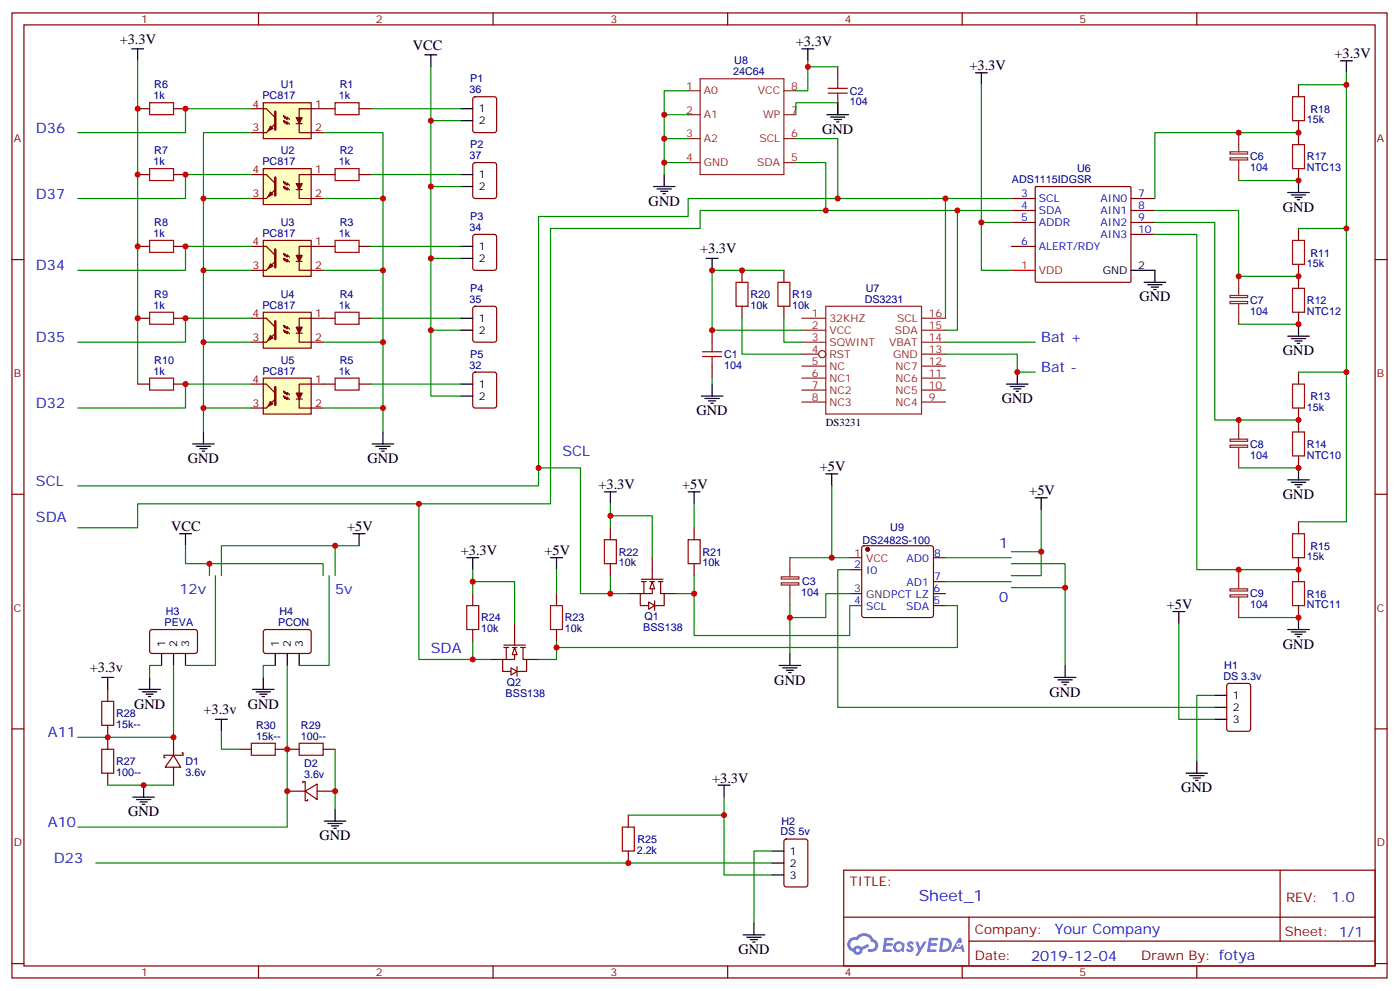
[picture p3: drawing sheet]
<svg xmlns="http://www.w3.org/2000/svg" width="413mm" height="292mm" viewBox="0 0 413 292" stroke-linecap="round" stroke-linejoin="round" font-family="sans-serif">
<g fill="none" stroke="#870000" stroke-width=".35">
<path d="M3.5 3.8h405.4v284.3h-405.4zM7.1 7.3h398.2v277.3h-398.2zM76.2 3.8v3.5M145.3 3.8v3.5M214.5 3.8v3.5M283.6 3.8v3.5M352.8 3.8v3.5M3.5 76.5h3.6M405.3 76.5h3.6M3.5 145.6h3.6M405.3 145.6h3.6M3.5 214.8h3.6"/>
<path d="M405.3 214.8h3.6M248.7 256.4h156.6v28.2h-156.6zM377.3 256.4v20.9M248.7 270.2h156.5M285.6 277.3h119.6M285.6 270.2v14.2M3.5 283.9h3.6M76.2 284.6v3.5M145.3 284.6v3.5M214.5 284.6v3.5M283.6 284.6v3.5M352.8 284.6v3.5"/>
<path d="M405.3 283.9h3.6"/>
</g>
<g fill="#5487ff">
<path d="M267.7 277.6a1.22 1.22 0 0 1 1.7 .2l-.4 .6a.47 .47 0 0 0-.3-.4 .47 .47 0 0 0-.5 .2l.1 .2a1.14 1.14 0 0 1 .8 1.8 1.14 1.14 0 0 1-1.9 0l-.2-.2 .5-.6 .7 .5a.29 .29 0 0 0 .3-.3 .29 .29 0 0 0-.2-.3 1.04 1.04 0 0 1-.6-1.7z"/>
<path d="M260.7 276.3h2.4l.3 .2-.2 .5-1.8 .1-.1 .8h1.5l.3 .4-.3 .4h-1.6l-.2 1.1h1.7l.2 .3-.2 .3-2.6 .1z"/>
<path d="M273.8 276.3h2.4l.3 .2-.1 .5-1.8 .1-.2 .8h1.6l.3 .4-.4 .4h-1.6l-.1 1.1h1.7l.2 .3-.2 .3-2.6 .1z"/>
<path d="M282.6 276.3h.7l.3 1.3-.6 .3a.69 .69 0 0 0-1 .3 .69 .69 0 0 0 .4 .9 .69 .69 0 0 0 .9-.6l.5-.2 .6 2.2h-.8l-.2-.9h-1.8l-.5 .9h-.8z"/>
<path d="M269.8 277.4h.8l.6 1.8 1.1-1.8h.9l-2.6 4.2h-.8l.9-1.5z"/>
<path d="M277.4 276.3l-.6 4.2h1.3a2.11 2.11 0 0 0 2.5-2.1 2.11 2.11 0 0 0-2.5-2.1zM278.1 277.1a1.39 1.39 0 0 1 1.7 1.4 1.39 1.39 0 0 1-1.8 1.3h-.3z"/>
<path d="M263.7 277.9a1.54 1.54 0 0 0-.1 2.2 1.54 1.54 0 0 0 2.2 .1l.6 .3 .3-2.3-.2-.3h-.4a1.49 1.49 0 0 0-2.4 0zM264 278.9a.94 .94 0 0 1 1.8 0 .94 .94 0 0 1-1.8 0z"/>
<path d="M250.4 276.7a2.18 2.18 0 0 0 1.1 3.7 1.44 1.44 0 0 0 1.6 .9 1.44 1.44 0 0 0 1.2-1.4l2-1.1-.5-.7-1.9 1a1.47 1.47 0 0 0-2.4 .4 1.39 1.39 0 0 1-.7-1.9 1.39 1.39 0 0 1 2-.5 2.12 2.12 0 0 1 2.2-1.3 2.12 2.12 0 0 1 1.9 1.7 1.14 1.14 0 0 1 1.1 1.4 1.14 1.14 0 0 1-1.7 .7 .43 .43 0 0 0-.5 .4 .43 .43 0 0 0 .4 .5 1.98 1.98 0 0 0 2.5-1.2 1.98 1.98 0 0 0-1.2-2.6 3.1 3.1 0 0 0-5.3-.6l-.9 .1zM252.3 280a.55 .55 0 0 1 1.1 0 .55 .55 0 0 1-1.1 0z"/>
<circle cx="282.6" cy="278.4" r=".26"/>
</g>
<path d="M77.6 30.3h14.1v10.6h-14.1z" fill="#ffffc2" stroke="#850000" stroke-width=".35"/>
<path d="M74.1 32h4.4l2.6 2.7M74.1 39.1h4.4M83.6 34.1l1 1.1v-.7l.8 .7M83.6 34.1l.7 .4-.4 .4zM83.6 35.6l.3 .7 .4-.4-.7-.3 1 1v-.7l.8 .7M87.3 36.4h1.8M88.2 36.4v2.7h7M95.2 32h-7v2.7" fill="none" stroke="#850000" stroke-width=".35"/>
<path d="M81.1 32.9v5.3" fill="none" stroke="#850000" stroke-width=".71"/>
<g fill="#850000" stroke="#850000" stroke-width=".35">
<path d="M78.5 39.1l2.6-2.7z"/>
<path d="M87.3 34.7h1.8l-.9 1.7z"/>
<path d="M79.7 37.1l.7 .8-1.4 .7z"/>
</g>
<path d="M77.6 49.7h14.1v10.6h-14.1z" fill="#ffffc2" stroke="#850000" stroke-width=".35"/>
<path d="M74.1 51.4h4.4l2.6 2.7M74.1 58.5h4.4M83.6 53.6l1 1v-.7l.8 .7M83.6 53.6l.7 .3-.4 .4zM83.6 55l.3 .7 .4-.4-.7-.3 1 1v-.7l.8 .7M87.3 55.8h1.8M88.2 55.8v2.7h7M95.2 51.4h-7v2.7" fill="none" stroke="#850000" stroke-width=".35"/>
<path d="M81.1 52.3v5.3" fill="none" stroke="#850000" stroke-width=".71"/>
<g fill="#850000" stroke="#850000" stroke-width=".35">
<path d="M78.5 58.5l2.6-2.7z"/>
<path d="M87.3 54.1h1.8l-.9 1.7z"/>
<path d="M79.7 56.6l.7 .7-1.4 .7z"/>
</g>
<path d="M77.6 70.8h14.1v10.6h-14.1z" fill="#ffffc2" stroke="#850000" stroke-width=".35"/>
<path d="M74.1 72.6h4.4l2.6 2.6M74.1 79.7h4.4M83.6 74.7l1 1.1v-.7l.8 .7M83.6 74.7l.7 .4-.4 .3zM83.6 76.1l.3 .7 .4-.3-.7-.4 1 1.1v-.7l.8 .7M87.3 77h1.8M88.2 77v2.7h7M95.2 72.6h-7v2.6" fill="none" stroke="#850000" stroke-width=".35"/>
<path d="M81.1 73.5v5.3" fill="none" stroke="#850000" stroke-width=".71"/>
<g fill="#850000" stroke="#850000" stroke-width=".35">
<path d="M78.5 79.7l2.6-2.7z"/>
<path d="M87.3 75.2h1.8l-.9 1.8z"/>
<path d="M79.7 77.7l.7 .7-1.4 .7z"/>
</g>
<path d="M77.6 92h14.1v10.6h-14.1z" fill="#ffffc2" stroke="#850000" stroke-width=".35"/>
<path d="M74.1 93.8h4.4l2.6 2.6M83.6 95.9l1 1v-.7l.8 .7M83.6 95.9l.7 .3-.4 .4zM83.6 97.3l.3 .7 .4-.4-.7-.3 1 1.1v-.8l.8 .8M87.3 98.2h1.8M88.2 98.2v2.6h7M95.2 93.8h-7v2.6M74.1 100.8h4.4" fill="none" stroke="#850000" stroke-width=".35"/>
<path d="M81.1 94.7v5.2" fill="none" stroke="#850000" stroke-width=".71"/>
<g fill="#850000" stroke="#850000" stroke-width=".35">
<path d="M78.5 100.8l2.6-2.6z"/>
<path d="M87.3 96.4h1.8l-.9 1.8z"/>
<path d="M79.7 98.9l.7 .7-1.4 .7z"/>
</g>
<path d="M77.6 111.4h14.1v10.6h-14.1z" fill="#ffffc2" stroke="#850000" stroke-width=".35"/>
<path d="M74.1 113.2h4.4l2.6 2.6M83.6 115.3l1 1v-.7l.8 .7M83.6 115.3l.7 .3-.4 .4zM83.6 116.7l.3 .7 .4-.3-.7-.4 1 1.1v-.7l.8 .7M87.3 117.6h1.8M88.2 117.6v2.6h7M95.2 113.2h-7v2.6M74.1 120.2h4.4" fill="none" stroke="#850000" stroke-width=".35"/>
<path d="M81.1 114.1v5.2" fill="none" stroke="#850000" stroke-width=".71"/>
<g fill="#850000" stroke="#850000" stroke-width=".35">
<path d="M78.5 120.2l2.6-2.6z"/>
<path d="M87.3 115.8h1.8l-.9 1.8z"/>
<path d="M79.7 118.3l.7 .7-1.4 .7z"/>
</g>
<g fill="none" stroke="#a10000" stroke-width=".35">
<path d="M44.1 30.3h7.1v3.5h-7.1zM98.8 30.3h7v3.5h-7zM244.1 27.4h5.7M244.1 26h5.7M246.9 23.2v2.8M246.9 27.4v2.9M381 28.5h3.5v7.1h-3.5zM44.1 49.7h7.1v3.5h-7.1zM98.8 49.7h7v3.5h-7zM381 42.6h3.5v7.1h-3.5zM44.1 70.8h7.1v3.6h-7.1zM98.8 70.8h7v3.6h-7z"/>
<path d="M381 70.8h3.5v7.1h-3.5zM44.1 92h7.1v3.5h-7.1zM98.8 92h7v3.5h-7zM217 83.2h3.5v7h-3.5zM229.3 83.2h3.5v7h-3.5zM381 84.9h3.5v7.1h-3.5zM44.1 111.4h7.1v3.5h-7.1zM98.8 111.4h7v3.5h-7zM207.1 105.1h5.6M207.1 103.6h5.6M209.9 100.8v2.8M209.9 105.1v2.8"/>
<path d="M381 113.2h3.5v7h-3.5zM381 127.3h3.5v7h-3.5zM381 157.3h3.5v7h-3.5zM381 171.4h3.5v7h-3.5z"/>
</g>
<g fill="none" stroke="#870000" stroke-width=".35">
<path d="M246.9 19.7v3.5M40.6 32h3.5M51.2 32h3.5M95.2 32h3.6M105.8 32h3.6M139.6 28.7l.5-.2h5.6l.6 .4 .1 9.5-.5 .6-5.8 .1-.7-.5-.1-9.4zM246.9 30.3v3.5M382.8 25v3.5M382.8 35.6v7M40.6 51.4h3.5M51.2 51.4h3.5M95.2 51.4h3.6"/>
<path d="M105.8 51.4h3.6M139.6 48.1l.5-.2h5.6l.6 .4 .1 9.5-.5 .6-5.8 .1-.7-.5-.1-9.4zM298.1 58.5h7.1M305.2 55.1l.3-.1h27.7l.2 .3-.1 27.7-.3 .2-27.7-.1-.1-.3zM333.4 58.5h7M382.8 49.7v3.5M40.6 72.6h3.5M51.2 72.6h3.5M95.2 72.6h3.6M105.8 72.6h3.6M139.6 69.3l.5-.2h5.6l.6 .4 .1 9.5-.5 .6-5.8 .1-.7-.5-.1-9.4zM218.7 79.7v3.5"/>
<path d="M231.1 79.7v3.5M298.1 72.6h7.1M298.1 65.5h7.1M298.1 62h7.1M333.4 65.5h7M333.4 62h7M333.4 69.1h7M382.8 67.3v3.5M382.8 77.9v7M40.6 93.8h3.5M51.2 93.8h3.5M95.2 93.8h3.6"/>
<path d="M105.8 93.8h3.6M139.6 90.4l.5-.2h5.6l.6 .5 .1 9.4-.5 .7h-5.8l-.7-.4-.1-9.5zM209.9 97.3v3.5M218.7 90.2v3.6M231.1 90.2v3.6M382.8 92v3.5M40.6 113.2h3.5M51.2 113.2h3.5M95.2 113.2h3.6M105.8 113.2h3.6M139.6 109.8l.5-.2h5.6l.6 .5 .1 9.4-.5 .7h-5.8l-.7-.4-.1-9.5zM209.9 107.9v3.5"/>
<path d="M382.8 109.6v3.6M382.8 120.2v7.1M382.8 134.3v3.6M382.8 153.7v3.6M189.1 170.7h6.3M189.1 171.4h1.4M189.8 171.4v3.5M191.6 171.4h1.4M192.3 171.4v3.5h-3.6v3.5h2.5M192.3 167.9v2.8M193 177v2.8M194 171.4h1.4"/>
<path d="M194.7 171.4v3.5h1.1v3.5h-2.8M382.8 164.3v7.1M382.8 178.4v3.6"/>
</g>
<path d="M135.8 32h3.5M135.8 35.6h3.5M135.8 51.4h3.5M135.8 55h3.5M135.8 72.6h3.5M135.8 76.1h3.5M333.4 79.7h7M135.8 93.8h3.5M135.8 97.3h3.5M135.8 113.2h3.5M135.8 116.7h3.5" fill="none" stroke="#000" stroke-width=".35"/>
<g fill="none" stroke="#8c2424" stroke-width=".35">
<path d="M202.8 26.7h3.6M202.8 33.8h3.6M206.4 23.2h24.7v28.2h-24.7zM231.1 26.7h3.5M231.1 33.8h3.5M365.1 39.1v5.6M202.8 40.9h3.6M202.8 47.9h3.6M231.1 40.9h3.5M231.1 47.9h3.5M362.6 46.5h5.2v.6h-5.2zM362.6 44.7h5.2v.7h-5.2z"/>
<path d="M365.1 47.2v6M236.4 93.8h7M236.4 97.3h7M243.4 90.2h28.2v31.8h-28.2zM271.6 93.8h7.1M271.6 97.3h7.1M362.6 88.8h5.2v.7h-5.2zM362.6 87.1h5.2v.6h-5.2zM365.1 81.4v5.7M365.1 89.5v6M236.4 104.4h4.9M236.4 100.8h7"/>
<path d="M236.4 107.9h7M236.4 111.4h7M236.4 114.9h7M236.4 118.5h7M271.6 104.4h7.1M271.6 100.8h7.1M271.6 107.9h7.1M271.6 111.4h7.1M271.6 114.9h7.1M271.6 118.5h7.1M362.6 131.2h5.2v.6h-5.2zM362.6 129.4h5.2v.6h-5.2z"/>
<path d="M365.1 123.8v5.6M365.1 131.9v6M362.6 175.3h5.2v.6h-5.2zM362.6 173.5h5.2v.6h-5.2zM365.1 167.9v5.6M365.1 176v6"/>
<circle cx="242.4" cy="104.4" r="1.06"/>
</g>
<path d="M298.1 79.7h7.1" fill="none" stroke="#f00" stroke-width=".35"/>
<g fill="#fff" stroke="#870000" stroke-width=".35">
<path d="M192.3 171.4l.7 2.1h-1.4z"/>
<path d="M191.2 177.4l1.8 1-1.8 1.1z"/>
</g>
<g fill="none" stroke="#870000" stroke-width=".35">
<path d="M179.9 155.5v3.5M204.6 155.5v3.5M139.3 174.9v3.5M164 174.9v3.5M179.9 166.1v3.5M185.2 174.9h3.5M192.3 164.3v3.6M195.8 174.9h3.5M204.6 166.1v3.5M250.5 167.9h3.5M254.2 161l.5-.2h19.8l.5 .2 .2 .5v19.8l-.3 .5-.4 .2h-19.8l-.5-.3-.2-.4v-19.8zM275.2 174.9h3.5"/>
<path d="M275.2 178.4h3.5M275.2 171.4h3.5M275.2 164.3h3.5M139.3 185.5v3.5M148.5 190.1h6.4M148.5 190.8h1.4M149.2 190.8v3.5M151 190.8h1.4M151.7 190.8v3.5h-3.5v3.5h2.4M151.7 187.3v2.8M152.4 196.4v2.8M153.5 190.8h1.4"/>
<path d="M154.2 190.8v3.5h1v3.5h-2.8M164 185.5v3.5"/>
</g>
<path d="M178.2 159h3.5v7.1h-3.5zM202.8 159h3.6v7.1h-3.6zM137.6 178.4h3.5v7.1h-3.5zM162.3 178.4h3.5v7.1h-3.5z" fill="none" stroke="#a10000" stroke-width=".35"/>
<circle cx="255.8" cy="161.9" r=".53" fill="#870000" stroke="#870000" stroke-width=".35"/>
<path d="M250.5 164.3h3.5" fill="none" stroke="#f00" stroke-width=".35"/>
<path d="M250.5 174.9h3.5" fill="none" stroke="#333" stroke-width=".35"/>
<path d="M250.5 178.4h3.5" fill="none" stroke="#00f" stroke-width=".35"/>
<g fill="#fff" stroke="#870000" stroke-width=".35">
<path d="M151.7 190.8l.7 2.1h-1.4z"/>
<path d="M150.6 196.8l1.8 1-1.8 1.1z"/>
</g>
<g fill="none" stroke="#870000" stroke-width=".35">
<path d="M44.3 185.7l.5-.2h13l.4 .7-.1 5.9-.6 .4h-13l-.4-.7v-5.6zM77.8 185.7l.5-.2h13l.4 .7v5.9l-.7 .4h-13l-.4-.7v-5.6zM144.6 194.3h3.6M151.7 183.7v3.6M155.2 194.3h3.5M31.7 203.1v3.6M31.7 213.7v7.1M51.2 217.2v5.3M361.8 201.6l.5-.2h5.6l.7 .4 .1 13-.5 .6-5.9 .1-.6-.5-.1-12.9zM31.7 227.8v3.6M51.2 222.5l2.1 3.6h-4.6zM51.2 226.1v5.3"/>
<path d="M53.6 221.8h.4v.7h-5.7v.7h.4M70.6 220.8h3.5M81.1 220.8h7.1M84.7 233.1h5.3M89.3 230.6v-.3h.7v5.6h.7v-.3M90 233.1l3.5-2.1v4.6zM93.5 233.1h5.3M95.2 220.8h3.6M185.2 240.2v3.5M185.2 250.8v3.5M231.3 247.4l.5-.2h5.6l.7 .5v12.9l-.4 .7h-5.9l-.7-.4v-13z"/>
</g>
<g fill="none" stroke="#000" stroke-width=".35">
<path d="M38.8 14.4h3.5M40.6 14.4v3.5M125.2 16.2h3.6M127 16.2v3.5M236.4 14.4h3.5M238.1 14.4v3.5M395.1 17.9h3.5M396.9 17.9v3.5M243.8 33.8h6.3M244.8 34.5h4.3M245.9 35.2h2.1M246.6 35.9h.7"/>
<path d="M246.9 30.3v3.5M287.5 21.4h3.5M289.3 21.4v3.6M192.6 55h6.4M193.7 55.7h4.2M194.7 56.4h2.1M195.4 57.1h.7M195.8 51.4v3.6M379.6 56.7h6.3M380.6 57.4h4.3M381.7 58.1h2.1M382.4 58.8h.7"/>
<path d="M382.8 53.2v3.5M208.1 76.1h3.6M209.9 76.1v3.6M340.4 79.7v3.5M337.3 83.2h6.3M338.3 83.9h4.2M339.4 84.6h2.1M340.1 85.3h.7M379.6 99.1h6.3M380.6 99.8h4.3M382.8 95.5v3.6M206.7 116.7h6.4"/>
<path d="M207.8 117.4h4.2M208.8 118.1h2.2M209.5 118.8h.8M209.9 113.2v3.5M296.7 113.2h6.3M297.7 113.9h4.3M298.8 114.6h2.1M299.5 115.3h.7M299.9 109.6v3.6M381.7 100.5h2.1M382.4 101.2h.7M56.8 130.8h6.3"/>
<path d="M57.9 131.5h4.2M58.9 132.2h2.1M59.6 132.9h.7M60 127.3v3.5M109.7 130.8h6.4M110.8 131.5h4.2M111.8 132.2h2.1M112.5 132.9h.7M112.9 127.3v3.5M243.4 139.6h3.5M245.2 139.6v3.6M382.8 137.9v3.5"/>
<path d="M52.9 157.3h3.5M54.7 157.3v3.5M104.1 157.3h3.5M105.8 157.3v3.5M178.2 144.9h3.5M179.9 144.9v3.5M202.8 144.9h3.6M204.6 144.9v3.5M305.2 146.7h3.5M306.9 146.7v3.5M379.6 141.4h6.3M380.6 142.1h4.3"/>
<path d="M381.7 142.8h2.1M382.4 143.5h.7M137.6 164.3h3.5M139.3 164.3v3.6M162.3 164.3h3.5M164 164.3v3.6M30 199.6h3.5M31.7 199.6v3.5M44.1 199.6v3.5M47.6 192.5v3.6M51.2 192.5v3.6M54.7 192.5v3.6"/>
<path d="M77.6 199.6v3.5M81.1 192.5v3.6M84.7 192.5v3.6M88.2 192.5v3.6M229.7 196.1h6.3M230.7 196.8h4.2M231.8 197.5h2.1M232.5 198.2h.7M232.8 192.5v3.6M310.8 199.6h6.3M314 196.1v3.5M345.7 180.2h3.5"/>
<path d="M347.5 180.2v3.5M379.6 185.5h6.3M380.6 186.2h4.3M381.7 186.9h2.1M382.4 187.6h.7M382.8 182v3.5M40.9 203.1h6.4M42 203.8h4.2M43 204.5h2.2M43.7 205.2h.7M63.5 211.9h3.5M65.3 211.9v3.6"/>
<path d="M74.4 203.1h6.4M75.5 203.8h4.2M76.6 204.5h2.1M77.3 205.2h.7M311.9 200.3h4.2M312.9 201h2.1M313.6 201.7h.7M358.1 211.9h3.5M358.1 204.9h3.5M358.1 208.4h3.5M39.2 234.9h6.3M40.2 235.6h4.2"/>
<path d="M41.3 236.3h2.1M42 237h.7M42.3 231.4v3.5M98.8 238.4v3.5M211.7 231.4h3.5M213.4 231.4v3.5M349.6 227.8h6.4M350.7 228.5h4.2M351.7 229.2h2.1M352.4 229.9h.7M352.8 224.3v3.5M95.6 241.9h6.4"/>
<path d="M96.7 242.6h4.2M97.7 243.3h2.1M98.4 244.1h.7M227.5 257.8h3.6M227.5 250.8h3.6M227.5 254.3h3.6M219.1 275.4h6.3M220.1 276.2h4.3M221.2 276.9h2.1M221.9 277.6h.7M222.2 271.9v3.5"/>
</g>
<path d="M230.3 171.7h5.2v.7h-5.2zM230.3 170h5.2v.6h-5.2zM232.8 164.3v5.7M232.8 172.4v6" fill="none" stroke="#8c2424" stroke-width=".35"/>
<path d="M30 206.7h3.5v7h-3.5zM74.1 219h7v3.5h-7zM88.2 219h7v3.5h-7zM30 220.8h3.5v7h-3.5zM183.4 243.7h3.6v7.1h-3.6z" fill="none" stroke="#a10000" stroke-width=".35"/>
<g fill="none" stroke="#008700" stroke-width=".35">
<path d="M40.6 17.9v95.3M127 19.7v97h8.8M238.1 17.9v8.8h-3.5M238.1 19.7h8.8M74.1 39.1h-14.1v88.2M74.1 32h-19.4v7.1h-31.8M95.2 39.1h17.7v88.2M109.4 32h26.4M127 35.6h8.8M195.8 33.8h7M202.8 26.7h-7v24.7M246.9 30.3h-12.3v3.5"/>
<path d="M289.3 25v54.7h8.8M382.8 25h14.1M382.8 39.1h-42.4v19.4M396.9 21.4v132.3h-14.1M60 58.5h14.1M74.1 51.4h-19.4v7.1h-31.8M95.2 58.5h17.7M109.4 51.4h26.4M127 55h8.8M195.8 47.9h7M195.8 40.9h7M234.6 40.9h12.3v17.6"/>
<path d="M234.6 47.9h8.8v14.1M278.7 58.5v35.3M298.1 58.5h-95.3v5.3h-44.1v79.4h-135.8M365.1 53.2h17.7M60 79.7h14.1M74.1 72.6h-19.4v7.1h-31.8M95.2 79.7h17.7M109.4 72.6h26.4M127 76.1h8.8M231.1 79.7h-21.2v17.6h26.5M282.2 62v35.3h-3.5M289.3 65.5h8.8"/>
<path d="M298.1 62h-91.7v5.3h-44.1v81.1h-121.7v7.1h-17.7M340.4 69.1h12.4v98.8h30M340.4 65.5h17.7v58.3h24.7M340.4 62h24.7v19.4h17.7M382.8 67.3h14.1M74.1 93.8h-19.4v7h-31.8M109.4 93.8h26.4M127 97.3h8.8M218.7 93.8v10.6h17.7M231.1 93.8v7h5.3M365.1 95.5h17.7M60 100.8h14.1"/>
<path d="M74.1 113.2h-19.4v7h-31.8M95.2 100.8h17.7M109.4 113.2h26.4M209.9 111.4v1.8M278.7 104.4h21.2v5.2h5.3M278.7 100.8h26.5M382.8 109.6h14.1M60 120.2h14.1M95.2 120.2h17.7M158.7 137.9h12.4v37h8.8M365.1 137.9h17.7M123.5 148.4v45.9h15.8"/>
<path d="M179.9 152h12.4v12.3M179.9 148.4v7.1M204.6 148.4v7.1M245.2 143.2v21.1h5.3M306.9 150.2v12.4h-8.8M54.7 160.8v5.3h7v3.5M61.7 166.1h33.5v3.5M63.5 169.6v26.5h-8.8M97 169.6v26.5h-8.8M98.8 160.8h-33.5v8.8M105.8 160.8h-7v8.8M139.3 171.4h12.4v12.3"/>
<path d="M139.3 167.9v7M164 167.9v7M179.9 169.6v5.3h5.3M204.6 169.6v5.3h-5.3M204.6 174.9v12.4h45.9v-8.9M232.8 164.3h12.4M232.8 178.4v14.1M250.5 174.9h-7.1v7.1h-10.6M250.5 167.9h-3.6v40.5h111.2M278.7 178.4h3.5v12.4h-118.2M278.7 164.3h19.4M278.7 171.4h19.4"/>
<path d="M298.1 166.1h15.9v30M298.1 173.1h15.9M306.9 162.6v7h-8.8M47.6 196.1h-3.5v3.5M51.2 196.1v21.1h-28.3M81.1 196.1h-3.5v3.5M84.7 196.1v47.6h-61.8M139.3 189v5.3h5.3M164 189v5.3h-5.3M347.5 183.7v28.2h10.6M365.1 182h17.7M65.3 215.5v5.3h5.3"/>
<path d="M358.1 204.9h-5.3v19.4M31.7 231.4h19.5M98.8 220.8v17.6M213.4 234.9v22.9h14.1M28.2 254.3h199.3M185.2 240.2h28.2M227.5 250.8h-5.3v21.1"/>
</g>
<g fill="#c00">
<circle cx="213.4" cy="240.2" r=".88"/>
<circle cx="185.2" cy="254.3" r=".88"/>
<circle cx="164" cy="190.8" r=".88"/>
<circle cx="232.8" cy="182" r=".88"/>
<circle cx="123.5" cy="148.4" r=".88"/>
<circle cx="139.3" cy="194.3" r=".88"/>
<circle cx="139.3" cy="171.4" r=".88"/>
<circle cx="179.9" cy="152" r=".88"/>
<circle cx="246.9" cy="58.5" r=".88"/>
<circle cx="195.8" cy="33.8" r=".88"/>
<circle cx="195.8" cy="47.9" r=".88"/>
<circle cx="209.9" cy="97.3" r=".88"/>
<circle cx="282.2" cy="62" r=".88"/>
<circle cx="278.7" cy="58.5" r=".88"/>
<circle cx="289.3" cy="65.5" r=".88"/>
<circle cx="382.8" cy="167.9" r=".88"/>
<circle cx="54.7" cy="113.2" r=".88"/>
<circle cx="54.7" cy="93.8" r=".88"/>
<circle cx="54.7" cy="72.6" r=".88"/>
<circle cx="54.7" cy="51.4" r=".88"/>
<circle cx="54.7" cy="32" r=".88"/>
<circle cx="60" cy="100.8" r=".88"/>
<circle cx="60" cy="58.5" r=".88"/>
<circle cx="112.9" cy="100.8" r=".88"/>
<circle cx="112.9" cy="58.5" r=".88"/>
<circle cx="127" cy="76.1" r=".88"/>
<circle cx="127" cy="35.6" r=".88"/>
<circle cx="127" cy="55" r=".88"/>
<circle cx="127" cy="97.3" r=".88"/>
<circle cx="112.9" cy="79.7" r=".88"/>
<circle cx="112.9" cy="120.2" r=".88"/>
<circle cx="60" cy="79.7" r=".88"/>
<circle cx="60" cy="120.2" r=".88"/>
<circle cx="40.6" cy="32" r=".88"/>
<circle cx="40.6" cy="51.4" r=".88"/>
<circle cx="40.6" cy="72.6" r=".88"/>
<circle cx="40.6" cy="93.8" r=".88"/>
<circle cx="382.8" cy="53.2" r=".88"/>
<circle cx="382.8" cy="95.5" r=".88"/>
<circle cx="382.8" cy="137.9" r=".88"/>
<circle cx="382.8" cy="182" r=".88"/>
<circle cx="382.8" cy="39.1" r=".88"/>
<circle cx="382.8" cy="81.4" r=".88"/>
<circle cx="382.8" cy="123.8" r=".88"/>
<circle cx="365.1" cy="39.1" r=".88"/>
<circle cx="365.1" cy="81.4" r=".88"/>
<circle cx="365.1" cy="123.8" r=".88"/>
<circle cx="365.1" cy="167.9" r=".88"/>
<circle cx="396.9" cy="109.6" r=".88"/>
<circle cx="396.9" cy="67.3" r=".88"/>
<circle cx="396.9" cy="25" r=".88"/>
<circle cx="299.9" cy="109.6" r=".88"/>
<circle cx="218.7" cy="79.7" r=".88"/>
<circle cx="209.9" cy="79.7" r=".88"/>
<circle cx="238.1" cy="19.7" r=".88"/>
<circle cx="195.8" cy="40.9" r=".88"/>
<circle cx="243.4" cy="62" r=".88"/>
<circle cx="179.9" cy="174.9" r=".88"/>
<circle cx="158.8" cy="137.9" r=".88"/>
<circle cx="245.2" cy="164.3" r=".88"/>
<circle cx="204.6" cy="174.9" r=".88"/>
<circle cx="306.9" cy="162.6" r=".88"/>
<circle cx="314" cy="173.1" r=".88"/>
<circle cx="61.7" cy="166.1" r=".88"/>
<circle cx="98.8" cy="160.8" r=".88"/>
<circle cx="51.2" cy="217.2" r=".88"/>
<circle cx="31.8" cy="217.2" r=".88"/>
<circle cx="42.3" cy="231.4" r=".88"/>
<circle cx="84.7" cy="233.1" r=".88"/>
<circle cx="84.7" cy="220.8" r=".88"/>
<circle cx="98.8" cy="233.1" r=".88"/>
</g>
<text font-size="4.6" fill="#00f" x="270.8" y="265.4">Sheet_1</text>
<g font-size="4.2">
<text x="35.3" y="12.9">+3.3V</text>
<text x="121.7" y="14.6">VCC</text>
<text x="234.6" y="13.7">+3.3V</text>
<text x="393.3" y="17.2">+3.3V</text>
<text x="285.8" y="20.7">+3.3V</text>
<text x="242.4" y="39.4">GND</text>
<text x="191.2" y="60.6">GND</text>
<text x="378.2" y="62.4">GND</text>
<text x="206.4" y="74.5">+3.3V</text>
<text x="335.8" y="88.8">GND</text>
<text x="378.2" y="104.7">GND</text>
<text x="295.3" y="118.8">GND</text>
<text x="205.3" y="122.3">GND</text>
<text x="55.4" y="136.5">GND</text>
<text x="108.3" y="136.5">GND</text>
<text x="241.7" y="138.9">+5V</text>
<text x="176.4" y="144.2">+3.3V</text>
<text x="201.1" y="144.2">+5V</text>
<text x="303.4" y="146">+5V</text>
<text x="378.2" y="147">GND</text>
<text x="50.4" y="156.6">VCC</text>
<text x="102.3" y="156.6">+5V</text>
<text x="135.8" y="163.6">+3.3V</text>
<text x="160.5" y="163.6">+5V</text>
<text x="344" y="179.5">+5V</text>
<text x="378.2" y="191.1">GND</text>
<text x="26.5" y="198">+3.3v</text>
<text x="228.2" y="201.7">GND</text>
<text x="39.5" y="208.8">GND</text>
<text x="73" y="208.8">GND</text>
<text x="309.4" y="205.2">GND</text>
<text x="60" y="210.4">+3.3v</text>
<text x="209.9" y="230.6">+3.3V</text>
<text x="348.2" y="233.5">GND</text>
<text x="37.7" y="240.5">GND</text>
<text x="94.2" y="247.6">GND</text>
<text x="217.7" y="281.1">GND</text>
</g>
<g font-size="4.2" fill="#00f">
<text x="10.6" y="39.1">D36</text>
<text x="10.6" y="58.5">D37</text>
<text x="10.6" y="79.7">D34</text>
<text x="10.6" y="100.8">D35</text>
<text x="306.9" y="100.8">Bat +</text>
<text x="306.9" y="109.6">Bat -</text>
<text x="10.6" y="120.2">D32</text>
<text x="165.8" y="134.3">SCL</text>
<text x="10.6" y="143.2">SCL</text>
<text x="10.6" y="153.7">SDA</text>
<text x="294.6" y="161.5">1</text>
<text x="52.9" y="174.9">12v</text>
<text x="98.8" y="174.9">5v</text>
<text x="294.6" y="177.4">0</text>
<text x="127" y="192.5">SDA</text>
<text x="14.1" y="217.2">A11</text>
<text x="14.1" y="243.7">A10</text>
<text x="15.9" y="254.3">D23</text>
<text x="392.5" y="265.7">1.0</text>
<text x="310.9" y="275.2">Your Company</text>
<text x="304" y="283">2019-12-04</text>
</g>
<g font-size="3.9" fill="#800">
<text x="250.5" y="261">TITLE:</text>
<text x="379.1" y="265.7">REV:</text>
<text x="287.4" y="275.2">Company:</text>
<text x="378.7" y="275.8">Sheet: 1/1</text>
<text x="287.4" y="282.9">Date:</text>
<text x="336.4" y="282.9">Drawn By: fotya</text>
</g>
<g font-size="3.2" fill="#800">
<text x="41.6" y="6.8">1</text>
<text x="110.8" y="6.8">2</text>
<text x="179.9" y="6.8">3</text>
<text x="249.1" y="6.8">4</text>
<text x="318.2" y="6.8">5</text>
<text x="4.1" y="41.9">A</text>
<text x="405.9" y="41.9">A</text>
<text x="4.1" y="111.1">B</text>
<text x="405.9" y="111.1">B</text>
<text x="4.1" y="180.2">C</text>
<text x="405.9" y="180.2">C</text>
<text x="4.1" y="249.3">D</text>
<text x="405.9" y="249.3">D</text>
<text x="41.6" y="287.6">1</text>
<text x="110.8" y="287.6">2</text>
<text x="179.9" y="287.6">3</text>
<text x="249.1" y="287.6">4</text>
<text x="318.2" y="287.6">5</text>
</g>
<g font-size="3.2" fill="#000080">
<text x="216.1" y="22.2">24C64</text>
<text x="216.4" y="19">U8</text>
<text x="45.2" y="29.2">1k</text>
<text x="45.5" y="26">R6</text>
<text x="77.4" y="29.2">PC817</text>
<text x="82.8" y="26">U1</text>
<text x="99.9" y="29.2">1k</text>
<text x="100.2" y="26">R1</text>
<text x="138.4" y="27.4">36</text>
<text x="138.6" y="24.2">P1</text>
<text x="250.5" y="27.9">C2</text>
<text x="250.5" y="31">104</text>
<text x="386.3" y="33.3">R18</text>
<text x="385.2" y="36.4">15k</text>
<text x="45.5" y="45.4">R7</text>
<text x="82.8" y="45.4">U2</text>
<text x="100.2" y="45.4">R2</text>
<text x="138.4" y="46.8">37</text>
<text x="138.6" y="43.6">P2</text>
<text x="368.5" y="47.3">C6</text>
<text x="385.2" y="47.3">R17</text>
<text x="45.2" y="48.6">1k</text>
<text x="77.4" y="48.6">PC817</text>
<text x="99.9" y="48.6">1k</text>
<text x="298.3" y="53.9">ADS1115IDGSR</text>
<text x="317.5" y="50.7">U6</text>
<text x="368.5" y="50.5">104</text>
<text x="385.2" y="50.5">NTC13</text>
<text x="138.6" y="64.8">P3</text>
<text x="45.2" y="69.8">1k</text>
<text x="45.5" y="66.6">R8</text>
<text x="77.4" y="69.8">PC817</text>
<text x="82.8" y="66.6">U3</text>
<text x="99.9" y="69.8">1k</text>
<text x="100.2" y="66.6">R3</text>
<text x="138.4" y="68">34</text>
<text x="386.3" y="75.6">R11</text>
<text x="385.2" y="78.7">15k</text>
<text x="45.5" y="87.7">R9</text>
<text x="82.8" y="87.7">U4</text>
<text x="100.2" y="87.7">R4</text>
<text x="138.4" y="89.2">35</text>
<text x="138.6" y="86">P4</text>
<text x="221.2" y="87.9">R20</text>
<text x="233.5" y="87.9">R19</text>
<text x="254.9" y="89.2">DS3231</text>
<text x="255.2" y="86">U7</text>
<text x="368.5" y="89.6">C7</text>
<text x="385.2" y="89.6">R12</text>
<text x="45.2" y="90.9">1k</text>
<text x="77.4" y="90.9">PC817</text>
<text x="99.9" y="90.9">1k</text>
<text x="221.2" y="91">10k</text>
<text x="233.5" y="91">10k</text>
<text x="368.5" y="92.8">104</text>
<text x="385.2" y="92.8">NTC12</text>
<text x="45.5" y="107.1">R10</text>
<text x="82.8" y="107.1">U5</text>
<text x="100.2" y="107.1">R5</text>
<text x="138.6" y="105.4">P5</text>
<text x="213.4" y="105.5">C1</text>
<text x="45.2" y="110.3">1k</text>
<text x="77.4" y="110.3">PC817</text>
<text x="99.9" y="110.3">1k</text>
<text x="138.4" y="108.6">32</text>
<text x="213.4" y="108.7">104</text>
<text x="386.3" y="117.9">R13</text>
<text x="385.2" y="121">15k</text>
<text x="368.5" y="131.9">C8</text>
<text x="385.2" y="132">R14</text>
<text x="368.5" y="135.2">104</text>
<text x="385.2" y="135.1">NTC10</text>
<text x="254.3" y="160.3">DS2482S-100</text>
<text x="262.4" y="156.5">U9</text>
<text x="182.4" y="166.9">10k</text>
<text x="182.4" y="163.7">R22</text>
<text x="207.1" y="166.9">10k</text>
<text x="207.1" y="163.7">R21</text>
<text x="385.2" y="165.1">15k</text>
<text x="386.3" y="162">R15</text>
<text x="236.4" y="172.5">C3</text>
<text x="236.2" y="175.7">104</text>
<text x="368.5" y="179.3">104</text>
<text x="368.5" y="176">C9</text>
<text x="385.2" y="179.2">NTC11</text>
<text x="385.2" y="176.1">R16</text>
<text x="48.5" y="184.4">PEVA</text>
<text x="48.9" y="181.3">H3</text>
<text x="82" y="184.4">PCON</text>
<text x="82.4" y="181.3">H4</text>
<text x="141.8" y="183.1">R24</text>
<text x="166.5" y="183.1">R23</text>
<text x="189.6" y="185.8">BSS138</text>
<text x="190" y="182.7">Q1</text>
<text x="141.8" y="186.3">10k</text>
<text x="166.5" y="186.3">10k</text>
<text x="360.9" y="197.1">H1</text>
<text x="149.4" y="202.1">Q2</text>
<text x="360.6" y="200.3">DS 3.3v</text>
<text x="149" y="205.2">BSS138</text>
<text x="34.2" y="214.5">15k--</text>
<text x="34.2" y="211.3">R28</text>
<text x="75.5" y="214.8">R30</text>
<text x="88.7" y="214.8">R29</text>
<text x="75.5" y="217.9">15k--</text>
<text x="88.7" y="217.9">100--</text>
<text x="34.2" y="225.4">R27</text>
<text x="54.7" y="225.4">D1</text>
<text x="89.6" y="226.1">D2</text>
<text x="34.2" y="228.6">100--</text>
<text x="54.7" y="228.6">3.6v</text>
<text x="89.6" y="229.2">3.6v</text>
<text x="230.3" y="242.9">H2</text>
<text x="187.7" y="251.6">2.2k</text>
<text x="187.9" y="248.4">R25</text>
<text x="230.1" y="246.2">DS 5v</text>
</g>
<g font-size="3.2" fill="#8d2323">
<text x="202.2" y="26.4">1</text>
<text x="207.4" y="27.8">A0</text>
<text x="223.4" y="27.8">VCC</text>
<text x="233.2" y="26.4">8</text>
<text x="202.2" y="33.4">2</text>
<text x="207.4" y="34.9">A1</text>
<text x="225" y="34.9">WP</text>
<text x="233.2" y="33.4">7</text>
<text x="202.2" y="40.5">3</text>
<text x="207.4" y="41.9">A2</text>
<text x="223.9" y="41.9">SCL</text>
<text x="233.2" y="40.5">6</text>
<text x="202.2" y="47.6">4</text>
<text x="233.2" y="47.6">5</text>
<text x="207.4" y="49">GND</text>
<text x="223.2" y="49">SDA</text>
<text x="239.3" y="93.4">1</text>
<text x="244.5" y="94.8">32KHZ</text>
<text x="264.4" y="94.8">SCL</text>
<text x="273.8" y="93.4">16</text>
<text x="239.3" y="100.5">3</text>
<text x="239.3" y="96.9">2</text>
<text x="244.5" y="101.9">SQWINT</text>
<text x="244.5" y="98.4">VCC</text>
<text x="262.1" y="101.9">VBAT</text>
<text x="263.8" y="98.4">SDA</text>
<text x="273.8" y="96.9">15</text>
<text x="273.8" y="100.5">14</text>
<text x="239.3" y="104">4</text>
<text x="239.3" y="107.5">5</text>
<text x="244.5" y="105.4">RST</text>
<text x="263.3" y="105.4">GND</text>
<text x="273.8" y="104">13</text>
<text x="273.8" y="107.5">12</text>
<text x="239.3" y="111.1">6</text>
<text x="244.5" y="108.9">NC</text>
<text x="244.5" y="112.5">NC1</text>
<text x="264" y="112.5">NC6</text>
<text x="264" y="108.9">NC7</text>
<text x="273.8" y="111.1">11</text>
<text x="239.3" y="114.6">7</text>
<text x="239.3" y="118.1">8</text>
<text x="244.5" y="116">NC2</text>
<text x="244.5" y="119.5">NC3</text>
<text x="264" y="119.5">NC4</text>
<text x="264" y="116">NC5</text>
<text x="273.8" y="118.1">9</text>
<text x="273.8" y="114.6">10</text>
</g>
<g font-size="3.2" fill="#840000">
<text x="74.4" y="31.7">4</text>
<text x="92.9" y="31.7">1</text>
<text x="74.4" y="38.7">3</text>
<text x="92.9" y="38.7">2</text>
<text x="74.4" y="51.1">4</text>
<text x="92.9" y="51.1">1</text>
<text x="74.4" y="58.1">3</text>
<text x="92.9" y="58.1">2</text>
<text x="74.4" y="72.2">4</text>
<text x="92.9" y="72.2">1</text>
<text x="74.4" y="79.3">3</text>
<text x="92.9" y="79.3">2</text>
<text x="74.4" y="93.4">4</text>
<text x="92.9" y="93.4">1</text>
<text x="74.4" y="100.5">3</text>
<text x="92.9" y="100.5">2</text>
<text x="74.4" y="112.8">4</text>
<text x="92.9" y="112.8">1</text>
<text x="74.4" y="119.9">3</text>
<text x="92.9" y="119.9">2</text>
</g>
<g font-size="3.2">
<text x="141.1" y="33.1">1</text>
<text x="141.1" y="36.6">2</text>
<text x="141.1" y="52.5">1</text>
<text x="141.1" y="56">2</text>
<text x="141.1" y="73.7">1</text>
<text x="141.1" y="77.2">2</text>
<text x="325" y="80.7">GND</text>
<text x="335.5" y="79.3">2</text>
<text x="141.1" y="94.8">1</text>
<text x="141.1" y="98.4">2</text>
<text x="141.1" y="114.2">1</text>
<text x="141.1" y="117.8">2</text>
<text x="243.4" y="125.5">DS3231</text>
<text x="48.7" y="190.8" transform="rotate(-90 48.7 190.8)">1</text>
<text x="52.2" y="190.8" transform="rotate(-90 52.2 190.8)">2</text>
<text x="55.7" y="190.8" transform="rotate(-90 55.7 190.8)">3</text>
<text x="82.2" y="190.8" transform="rotate(-90 82.2 190.8)">1</text>
<text x="85.7" y="190.8" transform="rotate(-90 85.7 190.8)">2</text>
<text x="89.3" y="190.8" transform="rotate(-90 89.3 190.8)">3</text>
<text x="363.4" y="206">1</text>
<text x="363.4" y="209.5">2</text>
<text x="363.4" y="213">3</text>
<text x="232.8" y="251.8">1</text>
<text x="232.8" y="255.3">2</text>
<text x="232.8" y="258.9">3</text>
</g>
<g font-size="3.2" fill="#00f">
<text x="301" y="58.1">3</text>
<text x="306.2" y="59.5">SCL</text>
<text x="324.4" y="59.5">AIN0</text>
<text x="335.5" y="58.1">7</text>
<text x="301" y="65.2">5</text>
<text x="301" y="61.7">4</text>
<text x="306.2" y="63.1">SDA</text>
<text x="324.4" y="63.1">AIN1</text>
<text x="335.5" y="61.7">8</text>
<text x="335.5" y="65.2">9</text>
<text x="306.2" y="66.6">ADDR</text>
<text x="324.4" y="66.6">AIN2</text>
<text x="324.4" y="70.1">AIN3</text>
<text x="335.5" y="68.7">10</text>
<text x="301" y="72.2">6</text>
<text x="306.2" y="73.7">ALERT/RDY</text>
<text x="251.8" y="167.5">2</text>
<text x="267.2" y="165.7">AD0</text>
<text x="275.3" y="164">8</text>
<text x="255.3" y="169.3">I0</text>
<text x="267.2" y="172.8">AD1</text>
<text x="275.3" y="171">7</text>
<text x="251.8" y="178.1">4</text>
<text x="255.3" y="179.8">SCL</text>
<text x="267.1" y="179.8">SDA</text>
<text x="275.2" y="178.1">5</text>
<text x="275.2" y="174.6">6</text>
</g>
<g font-size="3.2" fill="#f00">
<text x="301" y="79.3">1</text>
<text x="306.2" y="80.7">VDD</text>
<text x="251.8" y="164">1</text>
<text x="255.3" y="165.7">VCC</text>
</g>
<g font-size="3.2" fill="#333">
<text x="251.8" y="174.6">3</text>
<text x="255.3" y="176.3">GNDPCT LZ</text>
</g>
</svg>
